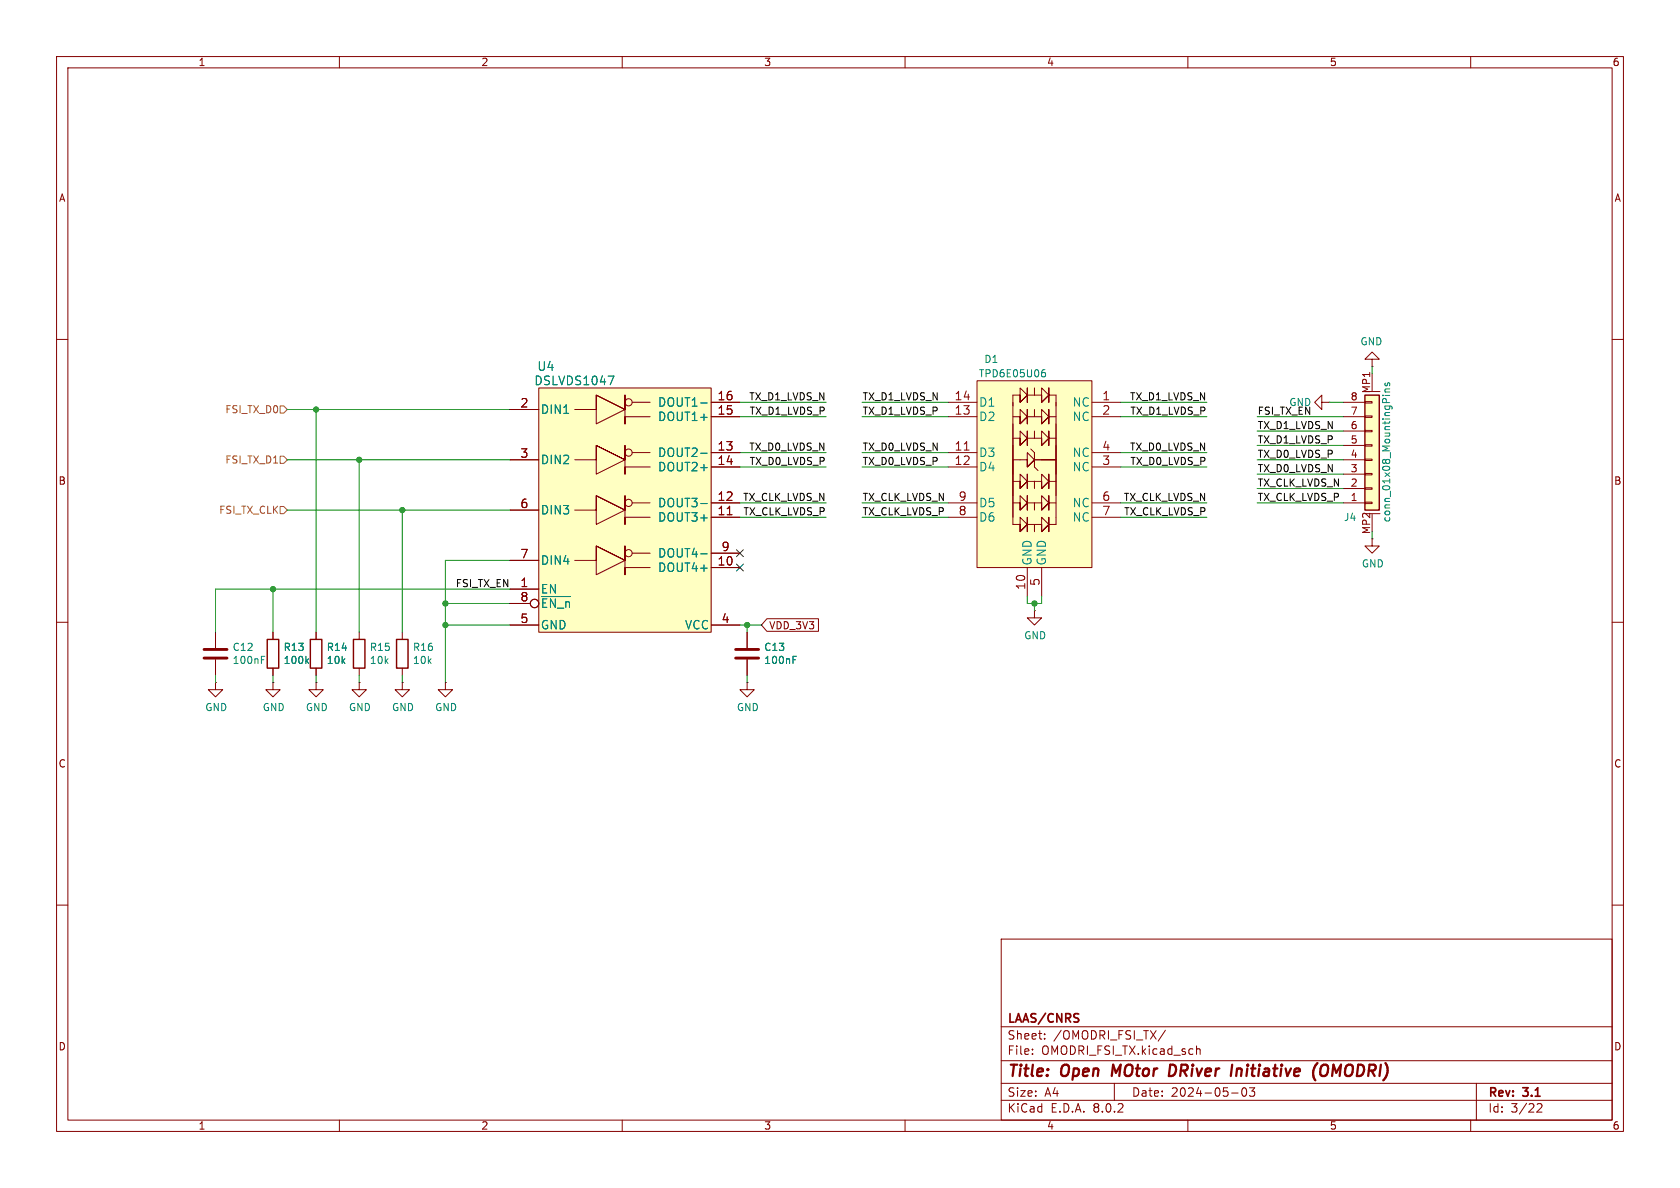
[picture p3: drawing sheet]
<svg xmlns="http://www.w3.org/2000/svg" width="297mm" height="210mm" viewBox="0 0 297 210" stroke-linecap="round" stroke-linejoin="round" font-family="sans-serif">
<g fill="none" stroke="#840000" stroke-width=".18">
<path d="M10 10h277v190h-277zM12 12h273v186h-273zM60 10v2M110 10v2M160 10v2M210 10v2M260 10v2M10 60h2M285 60h2M10 110h2M285 110h2M10 160h2"/>
<path d="M285 160h2M177 166h108v32h-108zM60 198v2M110 198v2M160 198v2M177 194.5h108M177 191.5h108M177 187.5h108M177 181.5h108M182.5 186.3v.1M182.5 185.5v.1M184.7 183.6v.1"/>
<path d="M184.7 182.8v.1M197 191.5v3M206 182.1l-1.3 2M210 198v2M211.5 184.9v1.5M211.5 185.5l.2-.1 .4 .1 .1 .9M217.7 193.2h1.2M219.7 192.4l.2-.1a.81 .81 0 0 1 .6 .6 .81 .81 0 0 1-.3 .8l-.2 .1a.81 .81 0 0 1-.3-1.4zM220.9 192.3h.9l-.5 .6 .4 .1v.7l-.2 .1h-.4l-.2-.1M260 198v2M261 191.5v6.5M271.7 195.2l.6-.1 .2 .1 .1 .3-.9 1.1h.9"/>
</g>
<path d="M196.8 188.2l-.3 2M207.6 188.3l-.7-.1-.3 2h.5l.5-.3M218.7 188.9l-.2 1.3M219.3 188.9l-.6 .2M232.3 190.6l.2 .4M232.9 187.9l-.6 .9M234.6 188.3a.73 .73 0 0 0-1.1 .6l-.1 .6v.4l.2 .2a.71 .71 0 0 0 1-.2" fill="none" stroke="#840000" stroke-width=".4"/>
<path d="M172.7 67.3h20.3v33h-20.3z" fill="#ffffc2"/>
<g fill="none" stroke="#840000" stroke-width=".18">
<path d="M167.6 71.1h5.1M167.6 73.7h5.1M170.5 79.6h.8M172.7 67.3h20.3v33h-20.3zM179.1 77.5h1.2v1.2l1.3-1.2-1.3 1.2v-2.5l1.3 1.3v1.2v-2.5v1.3h1.3M179.1 73.7h1.2v1.2l1.3-1.2-1.3 1.2v-2.5l1.3 1.3v1.2v-2.5v1.3h1.3M182.2 79.4l.7 .6M182.9 69.9h-1.3v-1.3v2.5v-1.2l-1.3-1.3v2.5l1.3-1.2-1.3 1.2v-1.2h-1.2v21.5M182.9 69.9h1.2v1.2l1.3-1.2-1.3 1.2v-2.5l1.3 1.3v1.2v-2.5v1.3h1.3v22.8h-1.3v-1.3v2.6v-1.3l-1.3-1.3v2.6l1.3-1.3-1.3 1.3v-1.3h-1.2M182.9 77.5h1.2v1.2l1.3-1.2-1.3 1.2v-2.5l1.3 1.3v1.2v-2.5v1.3h1.3M182.9 73.7h1.2v1.2l1.3-1.2-1.3 1.2v-2.5l1.3 1.3v1.2v-2.5v1.3h1.3M182.9 68.6v1.3"/>
<path d="M182.9 72.4v1.3M182.9 76.2v1.3M193 71.1h5.1M193 73.7h5.1M233.7 71.1v-1.2l-1.3 1.2 1.3 1.3v-1.3h1.2M234.9 71.1h.1M242.6 63.5h1.2l-1.2-1.3-1.3 1.3h1.3v1.3M242.6 64.8h.1M167.6 80h5.1M167.6 82.6h5.1M167.6 88.9h5.1M167.6 91.4h5.1"/>
<path d="M179.1 88.9h1.2v1.3l1.3-1.3-1.3 1.3v-2.6l1.3 1.3v1.3v-2.6v1.3h1.3M179.1 85.1h1.2v1.3l1.3-1.3-1.3 1.3v-2.6l1.3 1.3v1.3v-2.6v1.3h1.3M182.9 81.3h3.8h-3.8v-1.3v2.6v-1.3l-1.3-1.3v2.6l1.3-1.3-1.3 1.3v-1.3h-2.5v11.4h1.2v1.3l1.3-1.3-1.3 1.3v-2.6l1.3 1.3v1.3v-2.6v1.3h1.3M182.9 88.9h1.2v1.3l1.3-1.3-1.3 1.3v-2.6l1.3 1.3v1.3v-2.6v1.3h1.3M182.9 85.1h1.2v1.3l1.3-1.3-1.3 1.3v-2.6l1.3 1.3v1.3v-2.6v1.3h1.3M182.9 82.6l.6 .6M182.9 85.1v1.3M182.9 88.9v1.3M182.9 92.7v1.3M193 80h5.1M193 82.6h5.1M193 88.9h5.1"/>
<path d="M193 91.4h5.1M48.3 111.8v1.2M48.3 118.1v1.3M55.9 111.8v1.2M55.9 118.1v1.3M63.5 111.8v1.2M63.5 118.1v1.3M71.1 111.8v1.2M71.1 118.1v1.3M132.1 111.8v2.8M132.1 116.6v2.8M181.6 100.3v5.1"/>
<path d="M182.9 108v1.2h1.2l-1.2 1.3-1.3-1.3h1.3M182.9 108h.1M184.1 100.3v5.1M55.9 120.7v1.2h1.2l-1.2 1.3-1.3-1.3h1.3M55.9 120.7h.1M63.5 120.7v1.2h1.3l-1.3 1.3-1.3-1.3h1.3M63.5 120.7h.1M71.1 120.7v1.2h1.3l-1.3 1.3-1.3-1.3h1.3M71.1 120.7h.1M78.7 120.7v1.2h1.3l-1.3 1.3-1.2-1.3h1.2M78.7 120.7h.1M132.1 120.7v1.2h1.2l-1.2 1.3-1.3-1.3h1.3"/>
<path d="M132.1 120.7h.1"/>
</g>
<path d="M184.4 65.8l.3 .1 .1 .2v.4l-.4 .1M184.7 65.3l-.3 .1M54.2 116.8l.4 .5M54.6 116.4l-.5 .5M140.2 116.6h.4M140.2 116h.6" fill="none" stroke="#008484" stroke-width=".18"/>
<path d="M47.2 113h2.1v5.1h-2.1zM54.9 113h2v5.1h-2zM62.5 113h2v5.1h-2zM70.1 113h2v5.1h-2z" fill="none" stroke="#840000" stroke-width=".25"/>
<path d="M130 116.3h4.1M130 114.8h4.1" fill="none" stroke="#840000" stroke-width=".51"/>
<path d="M241.3 69.9h2.5v20.3h-2.5z" fill="#ffffc2"/>
<g fill="none" stroke="#840000" stroke-width=".18">
<path d="M237.5 78.7h3.8M237.5 76.2h3.8M237.5 73.7h3.8M237.5 71.1h3.8M241.3 71h1.3v.2h-1.3zM241.3 73.5h1.3v.3h-1.3zM241.3 76.1h1.3v.2h-1.3zM241.3 78.6h1.3v.3h-1.3zM241.3 69.2h2.7M242.6 66v3.1M237.5 88.9h3.8M237.5 86.4h3.8"/>
<path d="M237.5 83.8h3.8M237.5 81.3h3.8M241.3 81.2h1.3v.2h-1.3zM241.3 83.7h1.3v.2h-1.3zM241.3 86.2h1.3v.3h-1.3zM241.3 88.8h1.3v.2h-1.3zM241.3 90.8h2.7M242.6 95.3v1.2h1.2l-1.2 1.3-1.3-1.3h1.3M242.6 95.3h.1M242.6 90.9v3.1M38.1 111.8v2.8M38.1 116.6v2.8"/>
<path d="M38.1 120.7v1.2h1.3l-1.3 1.3-1.3-1.3h1.3M38.1 120.7h.1M48.3 120.7v1.2h1.2l-1.2 1.3-1.3-1.3h1.3M48.3 120.7h.1"/>
</g>
<path d="M241.3 69.9h2.5v20.3h-2.5z" fill="none" stroke="#840000" stroke-width=".25"/>
<path d="M244.4 69.9h.1M244.5 70.6l.2-.2 .3 .2M244.8 69.9h.9M244.8 69.3h.9M244.9 67.7l-.1 .3 .2 .2 .2-.1 .1-.4h.3v.5M245.7 68.8h-.8l-.1 .3 .2 .2M46.2 116.6h.4M46.2 116h.6" fill="none" stroke="#008484" stroke-width=".18"/>
<path d="M36.1 116.3h4M36.1 114.8h4" fill="none" stroke="#840000" stroke-width=".51"/>
<path d="M95.2 68.6h30.5v43.2h-30.5z" fill="#ffffc2"/>
<g fill="none" stroke="#840000" stroke-width=".18">
<path d="M90.2 72.4h5M95.2 68.6h30.5v43.2h-30.5zM101.6 72.4h3.8v-2.5l5.1 2.5-5.1 2.5v-5l5.1 2.5v-2.5v5v-1.2h4.4M111.8 71.1h3.1M125.7 73.7h5.1M125.7 71.1h5.1M90.2 81.3h5M90.2 90.2h5M90.2 99.1h5M101.6 99.1h3.8v-2.6l5.1 2.6-5.1 2.5v-5.1l5.1 2.6v-2.6v5.1v-1.3h4.4M101.6 90.2h3.8v-2.6l5.1 2.6-5.1 2.5v-5.1l5.1 2.6v-2.6v5.1v-1.3h4.4M101.6 81.3h3.8v-2.6l5.1 2.6-5.1 2.5v-5.1l5.1 2.6v-2.6v5.1v-1.2h4.4"/>
<path d="M111.8 97.8h3.1M111.8 88.9h3.1M111.8 80h3.1M125.7 91.4h5.1M125.7 82.6h5.1M125.7 97.8h5.1M125.7 88.9h5.1M125.7 80h5.1M128.6 91h.8M48.3 111.8v1.2M48.3 118.1v1.3M55.9 111.8v1.2"/>
<path d="M55.9 118.1v1.3M90.2 104.1h5M90.2 110.5h5M90.2 106.7h3.6M125.7 100.3h5.1M125.7 110.5h5.1M132.1 111.8v2.8M132.1 116.6v2.8M135.6 109.4h9.1v2.2h-9.1l-1-1.1z"/>
<circle cx="111.1" cy="71.1" r=".63"/>
<circle cx="111.1" cy="97.8" r=".63"/>
<circle cx="111.1" cy="80" r=".63"/>
<circle cx="111.1" cy="88.9" r=".63"/>
<circle cx="94.5" cy="106.7" r=".75"/>
</g>
<path d="M107.5 66.5h1l-.6 1.5M123.9 71.2h1.1M123.9 89h1.1M123.9 80.1h1.1M123.9 97.9h1.1M54.2 116.8l.4 .5M54.6 116.4l-.5 .5M95.8 105.5h5.1M140.2 116.6h.4M140.2 116h.6" fill="none" stroke="#008484" stroke-width=".18"/>
<path d="M49.5 71.8h.7l.6 .6-.6 .6h-.7zM49.5 80.6h.7l.6 .7-.6 .6h-.7zM49.5 89.5h.7l.6 .7-.6 .6h-.7z" fill="none" stroke="#848400" stroke-width=".18"/>
<g fill="none" stroke="#008400" stroke-width=".18">
<path d="M50.8 72.4h39.4M55.9 72.4v39.4M130.8 71.1h15.2M130.8 73.7h15.2M152.4 71.1h15.2M152.4 73.7h15.2M198.1 71.1h15.3M198.1 73.7h15.3M222.2 73.7h15.3M222.2 78.7h15.3M222.2 76.2h15.3M234.9 71.1h2.6"/>
<path d="M242.6 64.8v1.2M50.8 81.3h39.4M50.8 90.2h39.4M63.5 81.3v30.5M71.1 90.2v21.6M90.2 99.1h-11.5v21.6M130.8 91.4h15.2M130.8 88.9h15.2M130.8 82.6h15.2M130.8 80h15.2M152.4 91.4h15.2M152.4 88.9h15.2"/>
<path d="M152.4 82.6h15.2M152.4 80h15.2M198.1 91.4h15.3M198.1 88.9h15.3M198.1 82.6h15.3M198.1 80h15.3M222.2 81.3h15.3M222.2 86.4h15.3M222.2 83.8h15.3M222.2 88.9h15.3M242.6 94v1.3M38.1 119.4v1.3"/>
<path d="M48.3 104.1v7.7M48.3 119.4v1.3M55.9 119.4v1.3M63.5 119.4v1.3M71.1 119.4v1.3M78.7 110.5h11.5M78.7 106.7h11.5M90.2 104.1h-52.1v7.7M130.8 110.5h3.8M132.1 110.5v1.3M132.1 119.4v1.3M181.6 105.4v1.3h2.5v-1.3"/>
<path d="M182.9 106.7v1.3"/>
</g>
<path d="M130.2 99.7l1.2 1.2M130.2 97.2l1.2 1.2M131.4 99.7l-1.2 1.2M131.4 97.2l-1.2 1.2" fill="none" stroke="#000084" stroke-width=".18"/>
<g fill="#008400" stroke="#008400" stroke-width=".18">
<circle cx="55.9" cy="72.4" r=".46"/>
<circle cx="63.5" cy="81.3" r=".46"/>
<circle cx="48.3" cy="104.1" r=".46"/>
<circle cx="71.1" cy="90.2" r=".46"/>
<circle cx="78.7" cy="110.5" r=".46"/>
<circle cx="78.7" cy="106.7" r=".46"/>
<circle cx="182.9" cy="106.7" r=".46"/>
<circle cx="132.1" cy="110.5" r=".46"/>
</g>
<g font-size="2.8" fill="#840000">
<text x="178" y="190.9">Title:</text>
<text x="187.7" y="190.9">Open</text>
<text x="197.4" y="190.9">MOtor</text>
<text x="208.3" y="190.9">DRiver</text>
<text x="220.1" y="190.9">Initiative</text>
<text x="235.3" y="190.9">(OMODRI)</text>
</g>
<g font-size="2.1" fill="#008484">
<text x="94.9" y="65.8">U4</text>
<text x="94.4" y="68.3">DSLVDS1047</text>
<text x="95.5" y="73.4">DIN1</text>
<text x="116.3" y="74.6">DOUT1+</text>
<text x="116.3" y="72.1">DOUT1-</text>
<text x="173" y="74.6">D2</text>
<text x="173" y="72.1">D1</text>
<text x="189.6" y="72.1">NC</text>
<text x="189.6" y="74.6">NC</text>
<text x="95.5" y="82.3">DIN2</text>
<text x="116.3" y="81">DOUT2-</text>
<text x="116.3" y="83.5">DOUT2+</text>
<text x="173" y="81">D3</text>
<text x="173" y="83.5">D4</text>
<text x="189.6" y="83.5">NC</text>
<text x="189.6" y="81">NC</text>
<text x="116.3" y="89.9">DOUT3-</text>
<text x="173" y="89.9">D5</text>
<text x="189.6" y="89.9">NC</text>
<text x="95.5" y="91.1">DIN3</text>
<text x="116.3" y="92.4">DOUT3+</text>
<text x="173" y="92.4">D6</text>
<text x="189.6" y="92.4">NC</text>
<text x="95.5" y="100">DIN4</text>
<text x="116.3" y="101.3">DOUT4+</text>
<text x="116.3" y="98.8">DOUT4-</text>
<text x="182.6" y="100.1" transform="rotate(-90 182.6 100.1)">GND</text>
<text x="185.1" y="100.1" transform="rotate(-90 185.1 100.1)">GND</text>
<text x="95.5" y="105.1">EN</text>
<text x="95.5" y="107.7">~{EN_n}</text>
<text x="95.5" y="111.5">GND</text>
<text x="121" y="111.5">VCC</text>
</g>
<g font-size="2.1" fill="#840000">
<text x="126.8" y="70.9">16</text>
<text x="168.7" y="70.9">14</text>
<text x="194.8" y="70.9">1</text>
<text x="91.9" y="72.1">2</text>
<text x="126.8" y="73.4">15</text>
<text x="168.7" y="73.4">13</text>
<text x="194.8" y="73.4">2</text>
<text x="91.9" y="81">3</text>
<text x="126.8" y="79.8">13</text>
<text x="126.8" y="82.3">14</text>
<text x="168.7" y="79.8">11</text>
<text x="168.7" y="82.3">12</text>
<text x="194.8" y="82.3">3</text>
<text x="194.8" y="79.8">4</text>
<text x="91.9" y="89.9">6</text>
<text x="126.8" y="88.6">12</text>
<text x="169.4" y="88.6">9</text>
<text x="194.8" y="88.6">6</text>
<text x="126.8" y="91.2">11</text>
<text x="169.4" y="91.2">8</text>
<text x="194.8" y="91.2">7</text>
<text x="91.9" y="98.8">7</text>
<text x="126.8" y="100.1">10</text>
<text x="127.5" y="97.5">9</text>
<text x="91.9" y="103.9">1</text>
<text x="91.9" y="106.4">8</text>
<text x="181.4" y="104.4" transform="rotate(-90 181.4 104.4)">10</text>
<text x="183.9" y="103.7" transform="rotate(-90 183.9 103.7)">5</text>
<text x="91.9" y="110.2">5</text>
<text x="127.5" y="110.2">4</text>
<text x="178" y="184">Sheet:</text>
<text x="178" y="181.2">LAAS/CNRS</text>
<text x="186.2" y="184">/OMODRI_FSI_TX/</text>
<text x="178" y="186.7">File:</text>
<text x="184.1" y="186.7">OMODRI_FSI_TX.kicad_sch</text>
<text x="178" y="196.9">KiCad</text>
<text x="178" y="194.1">Size:</text>
<text x="184.7" y="194.1">A4</text>
<text x="185.7" y="196.9">E.D.A.</text>
<text x="193.3" y="196.9">8.0.2</text>
<text x="200" y="194.1">Date:</text>
<text x="207" y="194.1">2024-05-03</text>
<text x="263" y="194.3">Rev:</text>
<text x="263" y="196.9">Id:</text>
<text x="267.1" y="196.9">3/22</text>
<text x="269.4" y="194.3">3.1</text>
</g>
<g font-size="1.8" fill="#840000">
<text x="35" y="11.9">1</text>
<text x="85" y="11.9">2</text>
<text x="135" y="11.9">3</text>
<text x="185" y="11.9">4</text>
<text x="235" y="11.9">5</text>
<text x="285" y="11.9">6</text>
<text x="10.3" y="35.9">A</text>
<text x="285.3" y="35.9">A</text>
<text x="238.7" y="70.9">8</text>
<text x="242.3" y="69.6" transform="rotate(-90 242.3 69.6)">MP1</text>
<text x="238.7" y="75.9">6</text>
<text x="238.7" y="73.4">7</text>
<text x="238.7" y="83.6">3</text>
<text x="238.7" y="81">4</text>
<text x="238.7" y="78.5">5</text>
<text x="10.3" y="85.9">B</text>
<text x="238.7" y="88.6">1</text>
<text x="238.7" y="86.1">2</text>
<text x="285.3" y="85.9">B</text>
<text x="242.3" y="94.5" transform="rotate(-90 242.3 94.5)">MP2</text>
<text x="135.9" y="111.4">VDD_3V3</text>
<text x="10.3" y="135.9">C</text>
<text x="285.3" y="135.9">C</text>
<text x="10.3" y="185.9">D</text>
<text x="285.3" y="185.9">D</text>
<text x="35" y="199.9">1</text>
<text x="85" y="199.9">2</text>
<text x="135" y="199.9">3</text>
<text x="185" y="199.9">4</text>
<text x="235" y="199.9">5</text>
<text x="285" y="199.9">6</text>
</g>
<g font-size="1.8" fill="#008484">
<text x="173.9" y="64.4">D1</text>
<text x="240.4" y="61.2">GND</text>
<text x="173" y="66.9">TPD6E05U06</text>
<text x="237.5" y="92.3">J4</text>
<text x="246" y="92.4" transform="rotate(-90 246 92.4)">conn_01x08_MountingPins</text>
<text x="240.7" y="100.5">GND</text>
<text x="181" y="113.2">GND</text>
<text x="41" y="117.6">100nF</text>
<text x="41" y="115.3">C12</text>
<text x="50" y="115.3">R13</text>
<text x="50" y="117.6">100k</text>
<text x="57.7" y="117.6">10k</text>
<text x="57.7" y="115.3">R14</text>
<text x="65.3" y="117.6">10k</text>
<text x="65.3" y="115.3">R15</text>
<text x="72.9" y="117.6">10k</text>
<text x="72.9" y="115.3">R16</text>
<text x="135" y="117.6">100nF</text>
<text x="135" y="115.3">C13</text>
<text x="36.2" y="125.9">GND</text>
<text x="46.4" y="125.9">GND</text>
<text x="54" y="125.9">GND</text>
<text x="61.6" y="125.9">GND</text>
<text x="69.2" y="125.9">GND</text>
<text x="76.8" y="125.9">GND</text>
<text x="130.2" y="125.9">GND</text>
</g>
<g font-size="1.8">
<text x="132.4" y="70.9">TX_D1_LVDS_N</text>
<text x="152.4" y="70.9">TX_D1_LVDS_N</text>
<text x="199.7" y="70.9">TX_D1_LVDS_N</text>
<text x="227.8" y="72">GND</text>
<text x="132.4" y="73.4">TX_D1_LVDS_P</text>
<text x="152.4" y="73.4">TX_D1_LVDS_P</text>
<text x="199.7" y="73.4">TX_D1_LVDS_P</text>
<text x="222.2" y="75.9">TX_D1_LVDS_N</text>
<text x="222.2" y="73.4">FSI_TX_EN</text>
<text x="132.4" y="79.7">TX_D0_LVDS_N</text>
<text x="132.4" y="82.3">TX_D0_LVDS_P</text>
<text x="152.4" y="82.3">TX_D0_LVDS_P</text>
<text x="152.4" y="79.7">TX_D0_LVDS_N</text>
<text x="199.7" y="79.7">TX_D0_LVDS_N</text>
<text x="199.7" y="82.3">TX_D0_LVDS_P</text>
<text x="222.2" y="78.5">TX_D1_LVDS_P</text>
<text x="222.2" y="83.6">TX_D0_LVDS_N</text>
<text x="222.2" y="81">TX_D0_LVDS_P</text>
<text x="131.3" y="88.6">TX_CLK_LVDS_N</text>
<text x="152.4" y="88.6">TX_CLK_LVDS_N</text>
<text x="198.6" y="88.6">TX_CLK_LVDS_N</text>
<text x="222.2" y="88.6">TX_CLK_LVDS_P</text>
<text x="222.2" y="86.1">TX_CLK_LVDS_N</text>
<text x="131.3" y="91.2">TX_CLK_LVDS_P</text>
<text x="152.4" y="91.2">TX_CLK_LVDS_P</text>
<text x="198.6" y="91.2">TX_CLK_LVDS_P</text>
<text x="80.5" y="103.9">FSI_TX_EN</text>
</g>
<g font-size="1.8" fill="#848400">
<text x="39.7" y="73.3">FSI_TX_D0</text>
<text x="39.7" y="82.1">FSI_TX_D1</text>
<text x="38.6" y="91">FSI_TX_CLK</text>
</g>
</svg>
